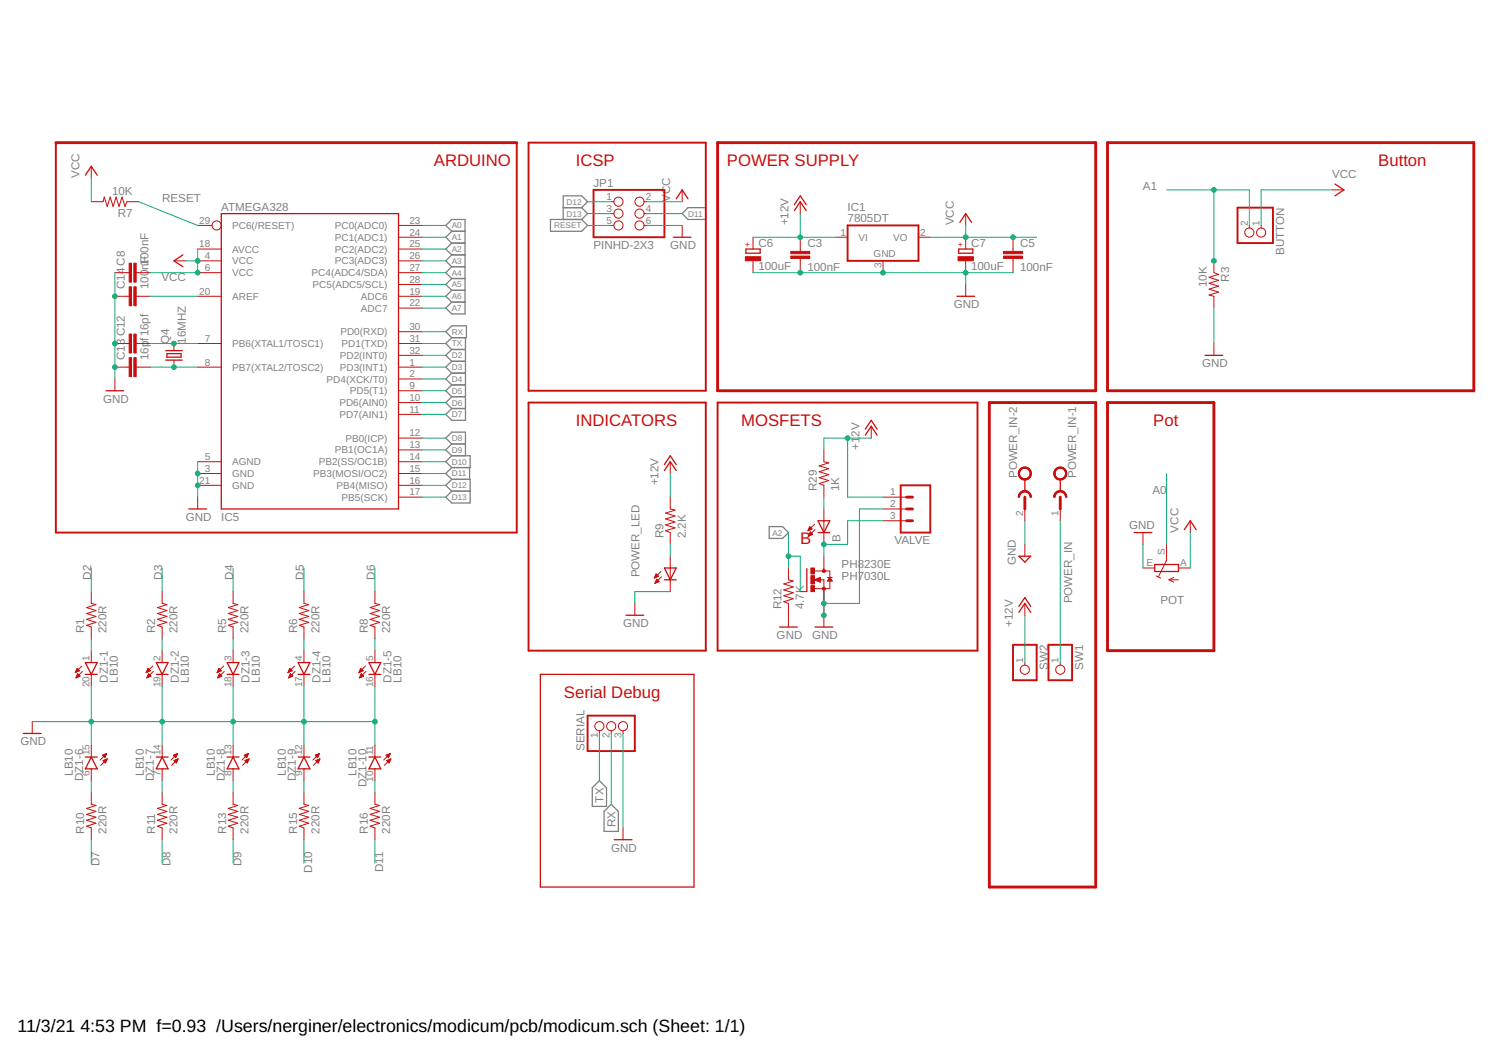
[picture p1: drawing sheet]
<svg xmlns="http://www.w3.org/2000/svg" width="297mm" height="210mm" viewBox="0 0 297 210" stroke-linecap="round" stroke-linejoin="round" font-family="sans-serif">
<g fill="none" stroke="#808080" stroke-width=".25">
<path d="M89.9 46l-1.2-1.1 1.2-1.2h2.6v18.8h-2.6l-1.2-1.2 1.2-1.2M89.9 46h2.6M89.9 46l-1.2 1.2 1.2 1.2M89.9 48.4h2.6M89.9 48.4l-1.2 1.2 1.2 1.1M89.9 50.7h2.6M89.9 50.7l-1.2 1.2 1.2 1.2M89.9 53.1h2.6M89.9 57.8l-1.2 1.1 1.2 1.2M89.9 57.8h2.6M89.9 53.1l-1.2 1.2 1.2 1.1M89.9 55.4h2.6"/>
<path d="M89.9 55.4l-1.2 1.2 1.2 1.2M109.5 43.7h6.2l1.2 1.2-1.2 1.1h-6.2zM112.1 41.3h3.6M115.7 41.3l1.2-1.2-1.2-1.1h-3.6v4.7M115.7 41.3l1.2 1.2-1.2 1.2M136.9 41.3h3.5v2.4h-3.5l-1.2-1.2zM88.7 66l1.2-1.2h2.9v2.4h-2.9zM89.9 67.2l-1.2 1.1 1.2 1.2M89.9 69.5h2.7M89.9 69.5l-1.2 1.2 1.2 1.2M89.9 71.9h2.7M89.9 71.9l-1.2 1.1 1.2 1.2"/>
<path d="M89.9 74.2h2.7M89.9 74.2l-1.2 1.2 1.2 1.2M89.9 76.6h2.7M89.9 76.6l-1.2 1.1 1.2 1.2M89.9 78.9h2.7M89.9 78.9l-1.2 1.2 1.2 1.2M89.9 60.1h2.6M92.6 67.2v16.4h-2.7l-1.2-1.2 1.2-1.1M89.9 88.3l-1.2-1.1 1.2-1.2h2.7v4.7M89.9 81.3h2.7M89.9 88.3h2.7M89.9 88.3l-1.2 1.2 1.2 1.2"/>
<path d="M89.9 90.7h3.6v2.3h-3.6M89.9 90.7l-1.2 1.2 1.2 1.1M89.9 95.4h3.6v4.7h-3.6l-1.2-1.2 1.2-1.2M89.9 93l-1.2 1.2 1.2 1.2M89.9 95.4l-1.2 1.2 1.2 1.1M89.9 97.7h3.6M93.4 93v2.4M153 104.8h2.7l1.2 1.2-1.2 1.1h-2.7zM119.3 155.3l1.4 1.4v3.7h-2.9v-3.7zM121.6 160l1.4 1.4v4h-2.8v-4z"/>
</g>
<path d="M11.1 28.4v77.6h91.7v-77.6M105.2 28.4h35.2v49.3h-35.2zM118.1 37.8h14.1v9.4h-14.1zM168.6 44.9h14.1v7h-14.1zM246.2 41.3h7.1v7.1h-7.1zM105.2 80.1h35.2v49.4h-35.2zM142.8 80.1h51.7v49.4h-51.7zM179.2 96.6h5.9v9.4h-5.9zM201.5 128.3h4.7v7h-4.7zM208.6 128.3h4.7v7h-4.7zM116.9 142.4h9.4v7h-9.4z" fill="none" stroke="#c90d0c" stroke-width=".38"/>
<path d="M11.1 28.4h91.7M142.8 28.4h75.2v49.3h-75.2zM220.3 28.4h72.9v49.3h-72.9zM180.4 98.9h1.1M196.8 80.1h21.2v96.4h-21.2zM203.9 98.9v2.4M210.9 98.9v2.4M220.3 80.1h21.2v49.4h-21.2zM180.4 103.6h1.1M180.4 101.3h1.1" fill="none" stroke="#c90d0c" stroke-width=".57"/>
<g fill="none" stroke="#c90d0c" stroke-width=".25">
<path d="M17 34.9l1.2-1.8 1.1 1.8M134.5 39.6l1.2-1.8 1.2 1.8M265.6 36.6l1.8 1.2-1.8 1.2M36.4 50.7l-1.8 1.2 1.8 1.2M44 42.5h35.3v58.8h-35.3zM133.9 47.2h3.6M148.4 49.6h2.8v.8h-2.8zM158.1 41.9l1.1-1.8 1.2 1.8M158.1 40.7l1.1-1.7 1.2 1.7M190.4 58.9h3.5M190.7 49.6h2.8v.8h-2.8zM191 44.3l1.1-1.8 1.2 1.8"/>
<path d="M21.1 77.7h3.5M33 69.8h3.3M33 71.6h3.3M33.2 70.4h2.8v.7h-2.8zM239.7 70.7h3.6M132.2 93.6l1.1-1.7 1.2 1.7M132.2 92.4l1.1-1.7 1.2 1.7M172.1 86.6l1.2-1.8 1.2 1.8M172.1 85.4l1.2-1.8 1.2 1.8M203.9 95.4v2.3M210.9 95.4v2.3M37.5 101.3h3.6"/>
<path d="M132.2 113h2.3l-1.2 2.4zM132.2 115.4h2.3M160.5 113.1v4.6M162.8 106h2.3M162.8 103.6h2.3l-1.2 2.4zM202.7 110.7h2.4l-1.2 1.1zM225.6 106h3.6M229.7 112.3h4.8v1.4h-4.8zM235.6 105.4l1.2-1.8 1.2 1.8M17 134.2h2.3M17 131.8h2.3l-1.1 2.4zM31.1 134.2h2.3"/>
<path d="M31.1 131.8h2.3l-1.1 2.4zM45.2 134.2h2.3M45.2 131.8h2.3l-1.1 2.4zM59.3 134.2h2.4M59.3 131.8h2.4l-1.2 2.4zM73.4 134.2h2.4M73.4 131.8h2.4l-1.2 2.4zM107.5 134.2h30.6v42.3h-30.6zM124.5 122.4h3.6M155.1 124.8h3.5M162.2 124.8h3.5M202.7 121.8l1.2-1.7 1.2 1.7"/>
<path d="M202.7 120.6l1.2-1.7 1.2 1.7M4.6 145.9h3.6M17 150.6h2.3M18.2 150.6l1.1 2.4h-2.3zM31.1 150.6h2.3M32.3 150.6l1.1 2.4h-2.3zM45.2 150.6h2.3M46.4 150.6l1.1 2.4h-2.3zM59.3 150.6h2.4M60.5 150.6l1.2 2.4h-2.4zM73.4 150.6h2.4M74.6 150.6l1.2 2.4h-2.4z"/>
<path d="M122.2 167.1h3.5"/>
</g>
<g fill="none" stroke="#c90d0c" stroke-width=".2">
<path d="M18.2 33.1v2.3M135.7 37.8v2.3M265 37.8h2.4M18.2 40.1h2.3l.2-.9 .6 1.9 .6-1.9 .6 1.9 .6-1.9 .6 1.9 .6-1.9 .6 1.9 .3-1h2.4M22.9 54.3h2.8M22.9 58.9h2.8M27.1 54.3h2.8M27.1 58.9h2.8M34.6 51.9h2.4M39.3 51.9h4.7M39.3 54.3h4.7M39.3 58.9h4.7"/>
<path d="M39.3 49.6h4.7M39.3 44.9h2.9M79.3 51.9h4.7M79.3 54.3h4.7M79.3 58.9h4.7M79.3 49.6h4.7M79.3 56.6h4.7M79.3 47.2h4.7M79.3 44.9h4.7M121.6 44.9h.5M121.6 40.1h.5M121.6 42.5h.5"/>
<path d="M128.1 44.9h.6M128.1 40.1h.6M128.1 42.5h.6M135.7 44.9v2.3M149.8 47.2v2.4M149.8 51.9v2.4M159.2 40.1v2.4M159.2 47.2v2.8M159.2 51.4v2.9M166.3 47.2h2.3M175.7 51.9v2.4M182.7 47.2h2.4"/>
<path d="M192.1 42.5v2.4M192.1 47.2v2.4M192.1 51.9v2.4M192.1 56.6v2.3M201.5 47.2v2.8M201.5 51.4v2.9M241.5 51.9v2.4l.9 .3-1.8 .6 1.8 .6-1.8 .6 1.8 .5-1.8 .6 1.8 .6-1.8 .6 .9 .2v2.4M248.6 44.9v.5M250.9 44.9v.5M22.9 73h2.8M22.9 68.3h2.8M22.9 75.4v2.3"/>
<path d="M27.1 73h2.8M27.1 68.3h2.8M34.6 68.3v1.5M34.6 71.6v1.4M39.3 73h4.7M39.3 68.3h4.7M79.3 73h4.7M79.3 68.3h4.7M79.3 77.7h4.7M79.3 75.4h4.7M79.3 70.7h4.7M79.3 66h4.7"/>
<path d="M79.3 61.3h4.7M241.5 68.3v2.4M39.3 94.2h4.7M39.3 96.6h4.7M39.3 91.9h4.7M39.3 98.9v2.4M79.3 98.9h4.7M79.3 94.2h4.7M79.3 96.6h4.7M79.3 91.9h4.7M79.3 89.5h4.7M79.3 87.2h4.7"/>
<path d="M79.3 82.4h4.7M79.3 80.1h4.7M133.3 98.9v2.4l1 .2-1.9 .6 1.9 .6-1.9 .6 1.9 .5-1.9 .6 1.9 .6-1.9 .6 .9 .4v2.3M133.3 91.9v2.3M163.9 89.5v2.4l1 .2-1.9 .6 1.9 .6-1.9 .6 1.9 .5-1.9 .6 1.9 .6-1.9 .6 .9 .4v2.3M173.3 84.8v2.4M175.7 98.9h4.7M18.2 117.7v2.4l.9 .2-1.9 .6 1.9 .6-1.9 .6 1.9 .5-1.9 .6 1.9 .6-1.9 .6 1 .4v2.3M32.3 117.7v2.4l.9 .2-1.9 .6 1.9 .6-1.9 .6 1.9 .5-1.9 .6 1.9 .6-1.9 .6 1 .4v2.3M46.4 117.7v2.4l.9 .2-1.9 .6 1.9 .6-1.9 .6 1.9 .5-1.9 .6 1.9 .6-1.9 .6 1 .4v2.3M60.5 117.7v2.4l.9 .2-1.9 .6 1.9 .6-1.9 .6 1.9 .5-1.9 .6 1.9 .6-1.9 .6 1 .4v2.3M74.6 117.7v2.4l.9 .2-1.9 .6 1.9 .6-1.9 .6 1.9 .5-1.9 .6 1.9 .6-1.9 .6 1 .4v2.3"/>
<path d="M130.2 114.9h.2M130.3 114.8h.4M130.3 114.7h.6M130.3 116h.2M130.4 114.6h.5M130.4 115.9h.3M130.4 114.5h.4M130.4 115.8h.6M130.5 114.4h.2M130.5 115.7h.6M130.5 114.3h.1M130.5 115.6h.5"/>
<path d="M130.5 114.2l.5 .5-.8 .3zM130.6 115.4h.3M130.6 115.3h.1M130.7 115.3l.4 .4-.8 .4zM131.5 113.7l-1.3 1.3M131.6 114.8l-1.3 1.3M133.3 110.7v7M156.9 113v2.4l.9 .2-1.9 .6 1.9 .6-1.9 .6 1.9 .5-1.9 .6 1.9 .6-1.9 .6 1 .4v4.7M159.2 117.7h1.3M160.8 105.5h.2M160.8 105.4h.4M160.9 105.3h.6"/>
<path d="M160.9 106.6h.1M160.9 105.2h.6M161 106.5h.3M161 105.1h.4M161 106.4h.5M161 105h.3M161 106.3h.6M161.1 104.9h.1M161.1 106.2h.4M161.1 104.8l.5 .5-.9 .3zM161.1 106h.3M161.2 105.9h.1"/>
<path d="M161.2 105.8l.5 .5-.8 .4zM162.1 104.3l-1.4 1.3M162.1 115.4l1.1-.5v.9zM162.1 113.6h3v1.3M162.1 115.3l1.8 .1v9.4M162.2 105.4l-1.3 1.3M162.3 115.4h.9M162.4 115.2h.8M162.5 115.6h.7M162.6 115.1h.6M162.8 115.7h.4M162.9 115h.3"/>
<path d="M163.1 115.8h.1M163.2 114.9h.1M163.9 101.3v7M163.9 110.7v2.9M164.6 114.9h1M164.7 115.4h.8M164.8 115.3h.6M164.9 115.2h.4M165 115.1h.2M165 115h.2M165.1 114.9l.5 .7h-1zM165.1 115.5v1.6h-3"/>
<path d="M175.7 101.3h4.7M175.7 103.6h4.7M203.9 101.3v2.3M203.9 108.3v2.4M210.9 101.3v2.3M227.4 113h2.3M227.4 106v2.3M230 114.6l.9 .4M232.1 108.3v3.2l-1.6 3.2M232.6 115.4h1.9M232.6 115.4l.9 .4M233.5 114.9l-.9 .5"/>
<path d="M234.5 113h2.3M236.8 103.6v2.4M15 133.8h.1M15 133.7h.2M15.1 133.6h.4M15.1 133.5h.6M15.1 134.8h.2M15.2 133.4h.5M15.2 134.7h.3M15.2 133.3h.4M15.2 134.6h.6M15.3 133.2h.2"/>
<path d="M15.3 134.5h.6M15.3 133.1h.1M15.3 134.4h.5M15.3 133l.5 .5-.8 .3zM15.4 134.3h.3M15.4 134.1h.2M15.5 134l.4 .5-.8 .4zM16.3 132.5l-1.3 1.3M16.4 133.6l-1.3 1.3M18.2 129.5v2.3M18.2 134.2v2.3M29.1 133.8h.1"/>
<path d="M29.1 133.7h.3M29.2 133.6h.4M29.2 133.5h.7M29.3 134.8h.1M29.3 133.4h.5M29.3 134.7h.3M29.3 133.3h.4M29.3 134.6h.6M29.4 133.2h.2M29.4 134.5h.6M29.4 133.1h.1M29.4 134.4h.5"/>
<path d="M29.4 133l.5 .5-.8 .3zM29.5 134.3h.3M29.5 134.1h.2M29.6 134l.4 .5-.8 .4zM30.4 132.5l-1.3 1.3M30.5 133.6l-1.3 1.3M32.3 129.5v2.3M32.3 134.2v2.3M43.2 133.8h.1M43.2 133.7h.3M43.3 133.6h.4M43.3 133.5h.7"/>
<path d="M43.3 134.8h.2M43.4 133.4h.5M43.4 134.7h.4M43.4 133.3h.4M43.4 134.6h.6M43.5 133.2h.2M43.5 134.5h.6M43.5 133.1h.1M43.5 134.4h.5M43.6 133l.4 .5-.8 .3zM43.6 134.3h.3M43.6 134.1h.2"/>
<path d="M43.7 134l.4 .5-.8 .4zM44.5 132.5l-1.3 1.3M44.6 133.6l-1.3 1.3M46.4 129.5v2.3M46.4 134.2v2.3M57.3 133.8h.1M57.4 133.7h.2M57.4 133.6h.4M57.4 133.5h.7M57.4 134.8h.2M57.5 133.4h.5M57.5 134.7h.3"/>
<path d="M57.5 133.3h.4M57.6 134.6h.5M57.6 133.2h.2M57.6 134.5h.6M57.6 133.1h.1M57.6 134.4h.5M57.7 133l.4 .5-.8 .3zM57.7 134.3h.3M57.7 134.1h.2M57.8 134l.5 .5-.9 .4zM58.6 132.5l-1.3 1.3M58.7 133.6l-1.3 1.3"/>
<path d="M60.5 129.5v2.3M60.5 134.2v2.3M71.4 133.8h.1M71.5 133.7h.2M71.5 133.6h.4M71.5 133.5h.7M71.6 134.8h.1M71.6 133.4h.6M71.6 134.7h.4M71.6 133.3h.4M71.6 134.6h.6M71.7 133.2h.2"/>
<path d="M71.7 134.5h.6M71.7 133.1h.1M71.8 134.4h.4M71.8 133l.4 .5-.8 .3zM71.8 134.3h.3M71.8 134.1h.2M71.9 134l.4 .5-.8 .4zM72.7 132.5l-1.3 1.3M72.8 133.6l-1.3 1.3M74.6 129.5v2.3M74.6 134.2v2.3M126.3 120.1v2.3"/>
<path d="M203.9 120.1v2.3M203.9 131.8v.5M210.9 131.8v.5M6.4 143.6v2.3M18.2 148.3v2.3M18.2 153v2.3M18.2 157.7v2.3l.9 .3-1.9 .5 1.9 .6-1.9 .6 1.9 .6-1.9 .6 1.9 .6-1.9 .6 1 .3v2.4M20.4 150.3l.8-.4-.3 .8zM20.4 150.3h.6M20.5 151.3l.8-.3-.3 .8zM20.5 150.2h.6M20.6 150.4h.4"/>
<path d="M20.6 151.3h.6M20.6 151.4h.5M20.7 150.5h.3M20.7 151.5h.4M20.8 150.6h.1M20.8 150.1h.3M20.8 151.6h.3M20.8 151.2h.5M20.9 151.7h.1M21 150h.2M21.1 151.1h.2M21.2 149.9l-1.3 1.3"/>
<path d="M21.3 151l-1.3 1.3M32.3 148.3v2.3M32.3 153v2.3M32.3 157.7v2.3l.9 .3-1.9 .5 1.9 .6-1.9 .6 1.9 .6-1.9 .6 1.9 .6-1.9 .6 1 .3v2.4M34.5 150.3l.8-.4-.3 .8zM34.5 150.3h.7M34.6 151.3l.8-.3-.3 .8zM34.6 150.4h.5M34.6 150.2h.6M34.7 151.3h.6M34.7 151.4h.6M34.8 150.5h.3"/>
<path d="M34.8 151.5h.4M34.9 150.6h.1M34.9 150.1h.3M34.9 151.6h.3M34.9 151.2h.4M35 151.7h.1M35.2 150h.1M35.2 151.1h.2M35.3 149.9l-1.3 1.3M35.4 151l-1.3 1.3M46.4 148.3v2.3M46.4 153v2.3"/>
<path d="M46.4 157.7v2.3l.9 .3-1.9 .5 1.9 .6-1.9 .6 1.9 .6-1.9 .6 1.9 .6-1.9 .6 1 .3v2.4M48.6 150.3l.8-.4-.3 .8zM48.7 150.3h.6M48.7 151.3l.9-.3-.4 .8zM48.7 150.2h.6M48.8 150.4h.4M48.8 151.3h.6M48.8 151.4h.6M48.9 150.5h.3M48.9 151.5h.4M49 150.6h.1M49 150.1h.4"/>
<path d="M49 151.6h.3M49 151.2h.4M49.1 151.7h.1M49.3 150h.1M49.3 151.1h.2M49.4 149.9l-1.3 1.3M49.6 151l-1.3 1.3M60.5 148.3v2.3M60.5 153v2.3M60.5 157.7v2.3l.9 .3-1.9 .5 1.9 .6-1.9 .6 1.9 .6-1.9 .6 1.9 .6-1.9 .6 1 .3v2.4M62.7 150.3l.8-.4-.3 .8zM62.8 150.3h.6"/>
<path d="M62.8 151.3l.8-.3-.3 .8zM62.9 150.4h.4M62.9 150.2h.5M62.9 151.3h.6M62.9 151.4h.6M63 150.5h.3M63 151.5h.4M63.1 150.6h.1M63.1 150.1h.4M63.1 151.6h.3M63.1 151.2h.5M63.2 151.7h.1"/>
<path d="M63.4 150h.1M63.4 151.1h.2M63.5 149.9l-1.2 1.3M63.6 151l-1.2 1.3M74.6 148.3v2.3M74.6 153v2.3M74.6 157.7v2.3l.9 .3-1.9 .5 1.9 .6-1.9 .6 1.9 .6-1.9 .6 1.9 .6-1.9 .6 1 .3v2.4M76.8 150.3l.8-.4-.3 .8zM76.9 150.3h.6M76.9 151.3l.9-.3-.4 .8zM77 150.2h.5M77 150.4h.4"/>
<path d="M77 151.3h.6M77 151.4h.6M77.1 150.5h.3M77.1 151.5h.4M77.2 150.6h.1M77.2 150.1h.4M77.2 151.6h.3M77.3 151.2h.4M77.3 151.7h.1M77.5 150h.1M77.5 151.1h.2M77.6 149.9l-1.3 1.3"/>
<path d="M77.8 151l-1.3 1.3M119.3 145.4v.5M121.6 145.4v.5M124 145.4v.5M124 164.7v2.4"/>
<circle cx="43.1" cy="44.9" r=".91"/>
<circle cx="123" cy="44.9" r=".91"/>
<circle cx="123" cy="40.1" r=".91"/>
<circle cx="123" cy="42.5" r=".91"/>
<circle cx="127.2" cy="44.9" r=".91"/>
<circle cx="127.2" cy="40.1" r=".91"/>
<circle cx="127.2" cy="42.5" r=".91"/>
<circle cx="248.6" cy="46.3" r=".91"/>
<circle cx="250.9" cy="46.3" r=".91"/>
<circle cx="203.9" cy="133.2" r=".91"/>
<circle cx="210.9" cy="133.2" r=".91"/>
<circle cx="119.3" cy="144.5" r=".91"/>
<circle cx="121.6" cy="144.5" r=".91"/>
<circle cx="124" cy="144.5" r=".91"/>
</g>
<g fill="#c90d0c" stroke="#c90d0c" stroke-width=".2">
<path d="M26.6 66.5h.5v3.7h-.5z"/>
<path d="M25.7 66.5h.5v3.7h-.5z"/>
<path d="M26.6 71.2h.5v3.7h-.5z"/>
<path d="M25.7 71.2h.5v3.7h-.5z"/>
<path d="M26.6 57.1h.5v3.7h-.5z"/>
<path d="M25.7 57.1h.5v3.7h-.5z"/>
<path d="M26.6 52.4h.5v3.7h-.5z"/>
<path d="M25.7 52.4h.5v3.7h-.5z"/>
<path d="M157.3 50.9h3.8v.5h-3.8z"/>
<path d="M157.3 50h3.8v.5h-3.8z"/>
<path d="M199.7 50.9h3.7v.5h-3.7z"/>
<path d="M199.7 50h3.7v.5h-3.7z"/>
<path d="M148.3 51.1h3v.8h-3z"/>
<path d="M190.6 51.1h3.1v.8h-3.1z"/>
<path d="M161.3 116.5h.8v1.2h-.8z"/>
<path d="M161.3 113h.8v1.2h-.8z"/>
<path d="M161.3 114.5h.8v1.7h-.8z"/>
</g>
<g fill="#c90d0c" stroke="#c90d0c" stroke-width=".2">
<path d="M210.1 97.9a1.29 1.29 0 0 1 1.4-.2 1.29 1.29 0 0 1 .7 1.2h-.2a1.06 1.06 0 0 0-1.1-1 1.06 1.06 0 0 0-1 1h-.2v-.2z" fill-rule="evenodd"/>
<path d="M210.1 97.9a1.29 1.29 0 0 1 1.4-.2 1.29 1.29 0 0 1 .7 1.2h-.2a1.06 1.06 0 0 0-1.1-1 1.06 1.06 0 0 0-1 1h-.2v-.2z" fill-rule="evenodd"/>
<path d="M210 93.3a1.29 1.29 0 0 1 2.1 .3 1.29 1.29 0 0 1-.8 1.9 1.29 1.29 0 0 1-1.6-1.3h.2a1.05 1.05 0 0 1 1.5-1 1.05 1.05 0 0 1 .2 1.8 1.05 1.05 0 0 1-1.7-.5v-.3h-.2z" fill-rule="evenodd"/>
<path d="M210 93.3a1.29 1.29 0 0 1 2.1 .3 1.29 1.29 0 0 1-.8 1.9 1.29 1.29 0 0 1-1.6-1.3h.2a1.05 1.05 0 0 1 1.5-1 1.05 1.05 0 0 1 .2 1.8 1.05 1.05 0 0 1-1.7-.5v-.3h-.2z" fill-rule="evenodd"/>
<path d="M203 97.9a1.29 1.29 0 0 1 1.4-.2 1.29 1.29 0 0 1 .8 1.2h-.2a1.06 1.06 0 0 0-1.1-1 1.06 1.06 0 0 0-1.1 1h-.2v-.2z" fill-rule="evenodd"/>
<path d="M203 97.9a1.29 1.29 0 0 1 1.4-.2 1.29 1.29 0 0 1 .8 1.2h-.2a1.06 1.06 0 0 0-1.1-1 1.06 1.06 0 0 0-1.1 1h-.2v-.2z" fill-rule="evenodd"/>
<path d="M203 93.3a1.29 1.29 0 0 1 2 .2 1.29 1.29 0 0 1-.7 1.9 1.29 1.29 0 0 1-1.7-1.2h.2a1.06 1.06 0 0 1 1.6-.9 1.06 1.06 0 0 1 .1 1.8 1.06 1.06 0 0 1-1.6-.6l-.1-.3h-.2z" fill-rule="evenodd"/>
<path d="M203 93.3a1.29 1.29 0 0 1 2 .2 1.29 1.29 0 0 1-.7 1.9 1.29 1.29 0 0 1-1.7-1.2h.2a1.06 1.06 0 0 1 1.6-.9 1.06 1.06 0 0 1 .1 1.8 1.06 1.06 0 0 1-1.6-.6l-.1-.3h-.2z" fill-rule="evenodd"/>
<path d="M163.7 113.4l.2-.1 .2 .1v.4h-.4z" fill-rule="evenodd"/>
<circle cx="163.9" cy="117.1" r=".31"/>
</g>
<g fill="none" stroke="#0dab76" stroke-width=".2">
<path d="M18.2 35.4v4.7M232.1 37.8h16.5v7.1M241.5 37.8v14.1M265 37.8h-14.1v7.1M22.9 54.3v21.1M27.6 40.1l11.7 4.8M29.9 58.9h9.4M37 51.9h2.3M39.3 49.6v4.7h-9.4M84 47.2h4.7M84 44.9h4.7M84 54.3h4.7"/>
<path d="M84 49.6h4.7M84 51.9h4.7M84 58.9h4.7M84 56.6h4.7M116.9 44.9h4.7M116.9 42.5h4.7M116.9 40.1h4.7M128.7 44.9h7M128.7 42.5h7M128.7 40.1h7M149.8 47.2h16.5M149.8 54.3h51.7"/>
<path d="M159.2 42.5v4.7M185.1 47.2h21.1M192.1 44.9v2.3M192.1 54.3v2.3M29.9 68.3h9.4M29.9 73h9.4M84 66h4.7M84 68.3h4.7M84 70.7h4.7M84 73h4.7M84 75.4h4.7M84 77.7h4.7"/>
<path d="M84 61.3h4.7M241.5 61.3v7M39.3 91.9v7M84 87.2h4.7M84 98.9h4.7M84 80.1h4.7M84 82.4h4.7M84 89.5h4.7M84 91.9h4.7M84 94.2h4.7M84 96.6h4.7M133.3 94.2v4.7"/>
<path d="M163.9 98.9v2.4M168.6 87.2v11.7h7.1M173.3 87.2h-9.4v2.3M232.1 94.2v14.1M18.2 113v4.7M32.3 113v4.7M46.4 113v4.7M60.5 113v4.7M74.6 113v4.7M133.3 108.3v2.4M133.3 117.7h-7v2.4M156.9 110.7h2.3v7"/>
<path d="M156.9 106v7M163.9 117.7v4.7M175.7 103.6h-7.1v4.7h-4.7v2.4M175.7 101.3h-4.7v18.8h-7.1M203.9 103.6v4.7M210.9 103.6v28.2M227.4 108.3v4.7M236.8 106v7M18.2 127.1v2.4M18.2 136.5v11.8M32.3 127.1v2.4M32.3 136.5v11.8"/>
<path d="M46.4 127.1v2.4M46.4 136.5v11.8M60.5 127.1v2.4M60.5 136.5v11.8M74.6 127.1v2.4M74.6 136.5v11.8M203.9 122.4v9.4M6.4 143.6h68.2M18.2 155.3v2.4M32.3 155.3v2.4M46.4 155.3v2.4M60.5 155.3v2.4"/>
<path d="M74.6 155.3v2.4M119.3 145.9v9.4M121.6 145.9v14.1M124 145.9v18.8M18.2 167.1v4.7M32.3 167.1v4.7M46.4 167.1v4.7M60.5 167.1v4.7M74.6 167.1v4.7"/>
</g>
<g fill="#0dab76" stroke="#0dab76" stroke-width=".2">
<circle cx="159.2" cy="47.2" r=".47"/>
<circle cx="168.6" cy="87.2" r=".47"/>
<circle cx="22.9" cy="73" r=".47"/>
<circle cx="22.9" cy="68.3" r=".47"/>
<circle cx="22.9" cy="58.9" r=".47"/>
<circle cx="39.3" cy="94.2" r=".47"/>
<circle cx="39.3" cy="96.6" r=".47"/>
<circle cx="192.1" cy="54.3" r=".47"/>
<circle cx="175.7" cy="54.3" r=".47"/>
<circle cx="159.2" cy="54.3" r=".47"/>
<circle cx="74.6" cy="143.6" r=".47"/>
<circle cx="60.5" cy="143.6" r=".47"/>
<circle cx="46.4" cy="143.6" r=".47"/>
<circle cx="32.3" cy="143.6" r=".47"/>
<circle cx="18.2" cy="143.6" r=".47"/>
<circle cx="163.9" cy="122.4" r=".47"/>
<circle cx="163.9" cy="120.1" r=".47"/>
<circle cx="241.5" cy="51.9" r=".47"/>
<circle cx="241.5" cy="37.8" r=".47"/>
<circle cx="156.9" cy="110.7" r=".47"/>
<circle cx="39.3" cy="51.9" r=".47"/>
<circle cx="39.3" cy="54.3" r=".47"/>
<circle cx="192.1" cy="47.2" r=".47"/>
<circle cx="201.5" cy="47.2" r=".47"/>
<circle cx="34.6" cy="68.3" r=".47"/>
<circle cx="34.6" cy="73" r=".47"/>
<circle cx="163.9" cy="108.3" r=".47"/>
</g>
<g font-size="3.5">
<text x="3.5" y="205.4">11/3/21</text>
<text x="16" y="205.4">4:53 PM f=0.93 /Users/nerginer/electronics/modicum/pcb/modicum.sch (Sheet: 1/1)</text>
</g>
<g font-size="3.3" fill="#c90d0c">
<text x="86.3" y="33.1">ARDUINO</text>
<text x="114.6" y="33.1">ICSP</text>
<text x="144.6" y="33.1">POWER SUPPLY</text>
<text x="274.2" y="33.1">Button</text>
<text x="114.6" y="84.8">INDICATORS</text>
<text x="147.5" y="84.8">MOSFETS</text>
<text x="229.5" y="84.8">Pot</text>
<text x="159.2" y="108.3">B</text>
<text x="112.2" y="138.9">Serial Debug</text>
</g>
<g font-size="2.3" fill="#808080">
<text x="15.8" y="35.4" transform="rotate(-90 15.8 35.4)">VCC</text>
<text x="265" y="35.4">VCC</text>
<text x="22.3" y="38.7">10K</text>
<text x="32.3" y="40.1">RESET</text>
<text x="118.1" y="37.2">JP1</text>
<text x="133.4" y="40.1" transform="rotate(-90 133.4 40.1)">VCC</text>
<text x="168.6" y="41.9">IC1</text>
<text x="227.4" y="37.8">A1</text>
<text x="23.4" y="43.2">R7</text>
<text x="44" y="42">ATMEGA328</text>
<text x="156.9" y="44.8" transform="rotate(-90 156.9 44.8)">+12V</text>
<text x="168.6" y="44.3">7805DT</text>
<text x="189.8" y="44.8" transform="rotate(-90 189.8 44.8)">VCC</text>
<text x="29.6" y="53.7" transform="rotate(-90 29.6 53.7)">n1F00nF</text>
<text x="118.1" y="49.5">PINHD-2X3</text>
<text x="133.4" y="49.5">GND</text>
<text x="150.9" y="53.8">100uF</text>
<text x="150.9" y="49.1">C6</text>
<text x="160.6" y="53.9">100nF</text>
<text x="160.6" y="49.2">C3</text>
<text x="193.2" y="53.8">100uF</text>
<text x="193.2" y="49.1">C7</text>
<text x="203" y="53.9">100nF</text>
<text x="203" y="49.2">C5</text>
<text x="255.5" y="50.8" transform="rotate(-90 255.5 50.8)">BUTTON</text>
<text x="24.9" y="57.5" transform="rotate(-90 24.9 57.5)">C14 C8</text>
<text x="29.6" y="57.5" transform="rotate(-90 29.6 57.5)">100</text>
<text x="32.1" y="55.9">VCC</text>
<text x="240.1" y="57.2" transform="rotate(-90 240.1 57.2)">10K</text>
<text x="244.5" y="56" transform="rotate(-90 244.5 56)">R3</text>
<text x="189.8" y="61.3">GND</text>
<text x="24.9" y="71.6" transform="rotate(-90 24.9 71.6)">C13 C12</text>
<text x="29.6" y="71.6" transform="rotate(-90 29.6 71.6)">16p</text>
<text x="29.6" y="67.8" transform="rotate(-90 29.6 67.8)">f16pf</text>
<text x="33.7" y="68.3" transform="rotate(-90 33.7 68.3)">Q4</text>
<text x="37" y="68.3" transform="rotate(-90 37 68.3)">16MHZ</text>
<text x="239.2" y="73.1">GND</text>
<text x="20.5" y="80.1">GND</text>
<text x="171" y="89.5" transform="rotate(-90 171 89.5)">+1</text>
<text x="171" y="86.9" transform="rotate(-90 171 86.9)">2V</text>
<text x="202.4" y="95.1" transform="rotate(-90 202.4 95.1)">POWER_IN-2</text>
<text x="214.1" y="95.1" transform="rotate(-90 214.1 95.1)">POWER_IN-1</text>
<text x="131" y="96.6" transform="rotate(-90 131 96.6)">+12V</text>
<text x="162.5" y="97.7" transform="rotate(-90 162.5 97.7)">R29</text>
<text x="167" y="97.7" transform="rotate(-90 167 97.7)">1K</text>
<text x="229.3" y="98.2">A0</text>
<text x="37" y="103.6">GND</text>
<text x="44" y="103.6">IC5</text>
<text x="132" y="107.1" transform="rotate(-90 132 107.1)">R9</text>
<text x="136.4" y="107.1" transform="rotate(-90 136.4 107.1)">2.2K</text>
<text x="167.2" y="107.8" transform="rotate(-90 167.2 107.8)">B</text>
<text x="224.6" y="105.3">GND</text>
<text x="234.5" y="106" transform="rotate(-90 234.5 106)">VCC</text>
<text x="167.4" y="113">PH8230E</text>
<text x="178" y="108.3">VALVE</text>
<text x="202.1" y="112.4" transform="rotate(-90 202.1 112.4)">GND</text>
<text x="18.2" y="115.4" transform="rotate(-90 18.2 115.4)">D2</text>
<text x="32.3" y="115.4" transform="rotate(-90 32.3 115.4)">D3</text>
<text x="46.4" y="115.4" transform="rotate(-90 46.4 115.4)">D4</text>
<text x="60.5" y="115.4" transform="rotate(-90 60.5 115.4)">D5</text>
<text x="74.6" y="115.4" transform="rotate(-90 74.6 115.4)">D6</text>
<text x="127.2" y="114.9" transform="rotate(-90 127.2 114.9)">POWER_LED</text>
<text x="167.4" y="115.4">PH7030L</text>
<text x="16.8" y="125.9" transform="rotate(-90 16.8 125.9)">R1</text>
<text x="21.2" y="125.9" transform="rotate(-90 21.2 125.9)">220R</text>
<text x="30.9" y="125.9" transform="rotate(-90 30.9 125.9)">R2</text>
<text x="35.3" y="125.9" transform="rotate(-90 35.3 125.9)">220R</text>
<text x="45" y="125.9" transform="rotate(-90 45 125.9)">R5</text>
<text x="49.4" y="125.9" transform="rotate(-90 49.4 125.9)">220R</text>
<text x="59.1" y="125.9" transform="rotate(-90 59.1 125.9)">R6</text>
<text x="63.5" y="125.9" transform="rotate(-90 63.5 125.9)">220R</text>
<text x="73.2" y="125.9" transform="rotate(-90 73.2 125.9)">R8</text>
<text x="77.6" y="125.9" transform="rotate(-90 77.6 125.9)">220R</text>
<text x="124" y="124.8">GND</text>
<text x="155.5" y="121.2" transform="rotate(-90 155.5 121.2)">R12</text>
<text x="159.9" y="121.2" transform="rotate(-90 159.9 121.2)">4.7K</text>
<text x="201.5" y="124.8" transform="rotate(-90 201.5 124.8)">+12V</text>
<text x="213.3" y="120.1" transform="rotate(-90 213.3 120.1)">POWER_IN</text>
<text x="230.9" y="120.2">POT</text>
<text x="154.5" y="127.1">GND</text>
<text x="161.6" y="127.1">GND</text>
<text x="21.5" y="135.8" transform="rotate(-90 21.5 135.8)">DZ1-1</text>
<text x="23.5" y="135.8" transform="rotate(-90 23.5 135.8)">LB10</text>
<text x="35.6" y="135.8" transform="rotate(-90 35.6 135.8)">DZ1-2</text>
<text x="37.6" y="135.8" transform="rotate(-90 37.6 135.8)">LB10</text>
<text x="49.7" y="135.8" transform="rotate(-90 49.7 135.8)">DZ1-3</text>
<text x="51.7" y="135.8" transform="rotate(-90 51.7 135.8)">LB10</text>
<text x="63.8" y="135.8" transform="rotate(-90 63.8 135.8)">DZ1-4</text>
<text x="65.8" y="135.8" transform="rotate(-90 65.8 135.8)">LB10</text>
<text x="77.9" y="135.8" transform="rotate(-90 77.9 135.8)">DZ1-5</text>
<text x="79.9" y="135.8" transform="rotate(-90 79.9 135.8)">LB10</text>
<text x="208.5" y="133.3" transform="rotate(-90 208.5 133.3)">SW2</text>
<text x="215.5" y="133.3" transform="rotate(-90 215.5 133.3)">SW1</text>
<text x="4.1" y="148.3">GND</text>
<text x="116.3" y="149.4" transform="rotate(-90 116.3 149.4)">SERIAL</text>
<text x="14.5" y="154.4" transform="rotate(-90 14.5 154.4)">LB10</text>
<text x="16.5" y="155.4" transform="rotate(-90 16.5 155.4)">DZ1-6</text>
<text x="28.6" y="154.4" transform="rotate(-90 28.6 154.4)">LB10</text>
<text x="30.6" y="155.4" transform="rotate(-90 30.6 155.4)">DZ1-7</text>
<text x="42.7" y="154.4" transform="rotate(-90 42.7 154.4)">LB10</text>
<text x="44.7" y="155.4" transform="rotate(-90 44.7 155.4)">DZ1-8</text>
<text x="56.8" y="154.4" transform="rotate(-90 56.8 154.4)">LB10</text>
<text x="58.8" y="155.4" transform="rotate(-90 58.8 155.4)">DZ1-9</text>
<text x="70.9" y="154.4" transform="rotate(-90 70.9 154.4)">LB10</text>
<text x="72.9" y="156.7" transform="rotate(-90 72.9 156.7)">DZ1-10</text>
<text x="120.1" y="159.7" transform="rotate(-90 120.1 159.7)">TX</text>
<text x="16.8" y="165.9" transform="rotate(-90 16.8 165.9)">R10</text>
<text x="21.2" y="165.9" transform="rotate(-90 21.2 165.9)">220R</text>
<text x="30.9" y="165.9" transform="rotate(-90 30.9 165.9)">R11</text>
<text x="35.3" y="165.9" transform="rotate(-90 35.3 165.9)">220R</text>
<text x="45" y="165.9" transform="rotate(-90 45 165.9)">R13</text>
<text x="49.4" y="165.9" transform="rotate(-90 49.4 165.9)">220R</text>
<text x="59.1" y="165.9" transform="rotate(-90 59.1 165.9)">R15</text>
<text x="63.5" y="165.9" transform="rotate(-90 63.5 165.9)">220R</text>
<text x="73.2" y="165.9" transform="rotate(-90 73.2 165.9)">R16</text>
<text x="77.6" y="165.9" transform="rotate(-90 77.6 165.9)">220R</text>
<text x="122.4" y="164.6" transform="rotate(-90 122.4 164.6)">RX</text>
<text x="19.8" y="172.4" transform="rotate(-90 19.8 172.4)">D7</text>
<text x="33.9" y="172.4" transform="rotate(-90 33.9 172.4)">D8</text>
<text x="48" y="172.4" transform="rotate(-90 48 172.4)">D9</text>
<text x="62.1" y="173.7" transform="rotate(-90 62.1 173.7)">D10</text>
<text x="76.2" y="173.5" transform="rotate(-90 76.2 173.5)">D11</text>
<text x="121.6" y="169.4">GND</text>
</g>
<g font-size="2" fill="#808080">
<text x="120.7" y="39.8">1</text>
<text x="128.5" y="39.8">2</text>
<text x="39.6" y="44.5">29</text>
<text x="46.2" y="45.5">PC6(/RESET)</text>
<text x="66.6" y="47.9">PC1(ADC1)</text>
<text x="66.6" y="45.6">PC0(ADC0)</text>
<text x="81.5" y="46.9">24</text>
<text x="81.5" y="44.5">23</text>
<text x="120.7" y="42.2">3</text>
<text x="120.7" y="44.5">5</text>
<text x="128.5" y="42.2">4</text>
<text x="128.5" y="44.5">6</text>
<text x="167.2" y="46.9">1</text>
<text x="170.8" y="47.9">VI</text>
<text x="177.7" y="47.9">VO</text>
<text x="183.1" y="46.9">2</text>
<text x="248.2" y="45" transform="rotate(-90 248.2 45)">2</text>
<text x="250.6" y="45" transform="rotate(-90 250.6 45)">1</text>
<text x="39.6" y="49.2">18</text>
<text x="40.8" y="51.6">4</text>
<text x="40.8" y="53.9">6</text>
<text x="46.2" y="52.6">VCC</text>
<text x="46.2" y="50.2">AVCC</text>
<text x="66.6" y="52.6">PC3(ADC3)</text>
<text x="66.6" y="50.3">PC2(ADC2)</text>
<text x="81.5" y="53.9">27</text>
<text x="81.5" y="51.6">26</text>
<text x="81.5" y="49.2">25</text>
<text x="173.8" y="51.2">GND</text>
<text x="175.3" y="53.3" transform="rotate(-90 175.3 53.3)">3</text>
<text x="39.6" y="58.6">20</text>
<text x="46.2" y="55">VCC</text>
<text x="46.2" y="59.7">AREF</text>
<text x="62" y="55">PC4(ADC4/SDA)</text>
<text x="62.2" y="57.3">PC5(ADC5/SCL)</text>
<text x="71.8" y="59.7">ADC6</text>
<text x="81.5" y="58.6">19</text>
<text x="81.5" y="56.3">28</text>
<text x="71.8" y="62">ADC7</text>
<text x="81.5" y="65.7">30</text>
<text x="81.5" y="61">22</text>
<text x="40.8" y="68">7</text>
<text x="46.2" y="69.1">PB6(XTAL1/TOSC1)</text>
<text x="67.6" y="71.4">PD2(INT0)</text>
<text x="67.7" y="66.7">PD0(RXD)</text>
<text x="68" y="69.1">PD1(TXD)</text>
<text x="81.5" y="70.4">32</text>
<text x="81.5" y="68">31</text>
<text x="40.8" y="72.7">8</text>
<text x="46.2" y="73.8">PB7(XTAL2/TOSC2)</text>
<text x="65" y="76.1">PD4(XCK/T0)</text>
<text x="67.6" y="73.8">PD3(INT1)</text>
<text x="81.5" y="77.4">9</text>
<text x="81.5" y="75.1">2</text>
<text x="81.5" y="72.7">1</text>
<text x="67.5" y="83.2">PD7(AIN1)</text>
<text x="67.5" y="80.8">PD6(AIN0)</text>
<text x="69.6" y="78.5">PD5(T1)</text>
<text x="81.5" y="82.1">11</text>
<text x="81.5" y="79.8">10</text>
<text x="68.7" y="87.9">PB0(ICP)</text>
<text x="81.5" y="89.2">13</text>
<text x="81.5" y="86.8">12</text>
<text x="40.8" y="93.9">3</text>
<text x="40.8" y="91.5">5</text>
<text x="46.2" y="94.9">GND</text>
<text x="46.2" y="92.6">AGND</text>
<text x="62.3" y="94.9">PB3(MOSI/OC2)</text>
<text x="63.4" y="92.6">PB2(SS/OC1B)</text>
<text x="66.6" y="90.2">PB1(OC1A)</text>
<text x="81.5" y="93.9">15</text>
<text x="81.5" y="91.5">14</text>
<text x="39.6" y="96.2">21</text>
<text x="46.2" y="97.3">GND</text>
<text x="67" y="97.3">PB4(MISO)</text>
<text x="68" y="99.6">PB5(SCK)</text>
<text x="81.5" y="98.6">17</text>
<text x="81.5" y="96.2">16</text>
<text x="177.1" y="98.6">1</text>
<text x="177.1" y="100.9">2</text>
<text x="177.1" y="103.3">3</text>
<text x="203.6" y="102.7" transform="rotate(-90 203.6 102.7)">2</text>
<text x="210.6" y="102.7" transform="rotate(-90 210.6 102.7)">1</text>
<text x="228.1" y="112.7">E</text>
<text x="231.8" y="110.3" transform="rotate(-90 231.8 110.3)">S</text>
<text x="234.8" y="112.7">A</text>
<text x="17.8" y="131.5" transform="rotate(-90 17.8 131.5)">1</text>
<text x="31.9" y="131.5" transform="rotate(-90 31.9 131.5)">2</text>
<text x="46" y="131.5" transform="rotate(-90 46 131.5)">3</text>
<text x="60.1" y="131.5" transform="rotate(-90 60.1 131.5)">4</text>
<text x="74.3" y="131.5" transform="rotate(-90 74.3 131.5)">5</text>
<text x="17.8" y="136.7" transform="rotate(-90 17.8 136.7)">20</text>
<text x="31.9" y="136.7" transform="rotate(-90 31.9 136.7)">19</text>
<text x="46" y="136.7" transform="rotate(-90 46 136.7)">18</text>
<text x="60.1" y="136.7" transform="rotate(-90 60.1 136.7)">17</text>
<text x="74.3" y="136.7" transform="rotate(-90 74.3 136.7)">16</text>
<text x="203.6" y="132" transform="rotate(-90 203.6 132)">1</text>
<text x="210.6" y="132" transform="rotate(-90 210.6 132)">1</text>
<text x="118.9" y="146.8" transform="rotate(-90 118.9 146.8)">1</text>
<text x="121.3" y="146.8" transform="rotate(-90 121.3 146.8)">2</text>
<text x="123.6" y="146.8" transform="rotate(-90 123.6 146.8)">3</text>
<text x="17.8" y="154.4" transform="rotate(-90 17.8 154.4)">6</text>
<text x="17.8" y="150.3" transform="rotate(-90 17.8 150.3)">15</text>
<text x="31.9" y="154.4" transform="rotate(-90 31.9 154.4)">7</text>
<text x="31.9" y="150.3" transform="rotate(-90 31.9 150.3)">14</text>
<text x="46" y="154.4" transform="rotate(-90 46 154.4)">8</text>
<text x="46" y="150.3" transform="rotate(-90 46 150.3)">13</text>
<text x="60.1" y="154.4" transform="rotate(-90 60.1 154.4)">9</text>
<text x="60.1" y="150.3" transform="rotate(-90 60.1 150.3)">12</text>
<text x="74.3" y="155.5" transform="rotate(-90 74.3 155.5)">10</text>
<text x="74.3" y="150.3" transform="rotate(-90 74.3 150.3)">11</text>
</g>
<g font-size="1.7" fill="#808080">
<text x="112.7" y="40.7">D12</text>
<text x="89.9" y="45.4">A0</text>
<text x="89.9" y="47.8">A1</text>
<text x="110.2" y="45.4">RESET</text>
<text x="112.7" y="43.1">D13</text>
<text x="136.9" y="43.1">D11</text>
<text x="89.9" y="50.1">A2</text>
<text x="89.9" y="52.5">A3</text>
<text x="89.9" y="59.5">A6</text>
<text x="89.9" y="54.8">A4</text>
<text x="89.9" y="57.2">A5</text>
<text x="89.9" y="61.9">A7</text>
<text x="89.9" y="66.6">RX</text>
<text x="89.9" y="68.9">TX</text>
<text x="89.9" y="71.3">D2</text>
<text x="89.9" y="73.6">D3</text>
<text x="89.9" y="76">D4</text>
<text x="89.9" y="78.3">D5</text>
<text x="89.9" y="80.7">D6</text>
<text x="89.9" y="83">D7</text>
<text x="89.9" y="87.7">D8</text>
<text x="89.9" y="90.1">D9</text>
<text x="89.9" y="92.4">D10</text>
<text x="89.9" y="94.8">D11</text>
<text x="89.9" y="97.1">D12</text>
<text x="89.9" y="99.5">D13</text>
<text x="153.7" y="106.6">A2</text>
</g>
<g font-size="1.7" fill="#c90d0c">
<text x="149.3" y="49.2" transform="rotate(-90 149.3 49.2)">+</text>
<text x="191.6" y="49.2" transform="rotate(-90 191.6 49.2)">+</text>
</g>
</svg>
